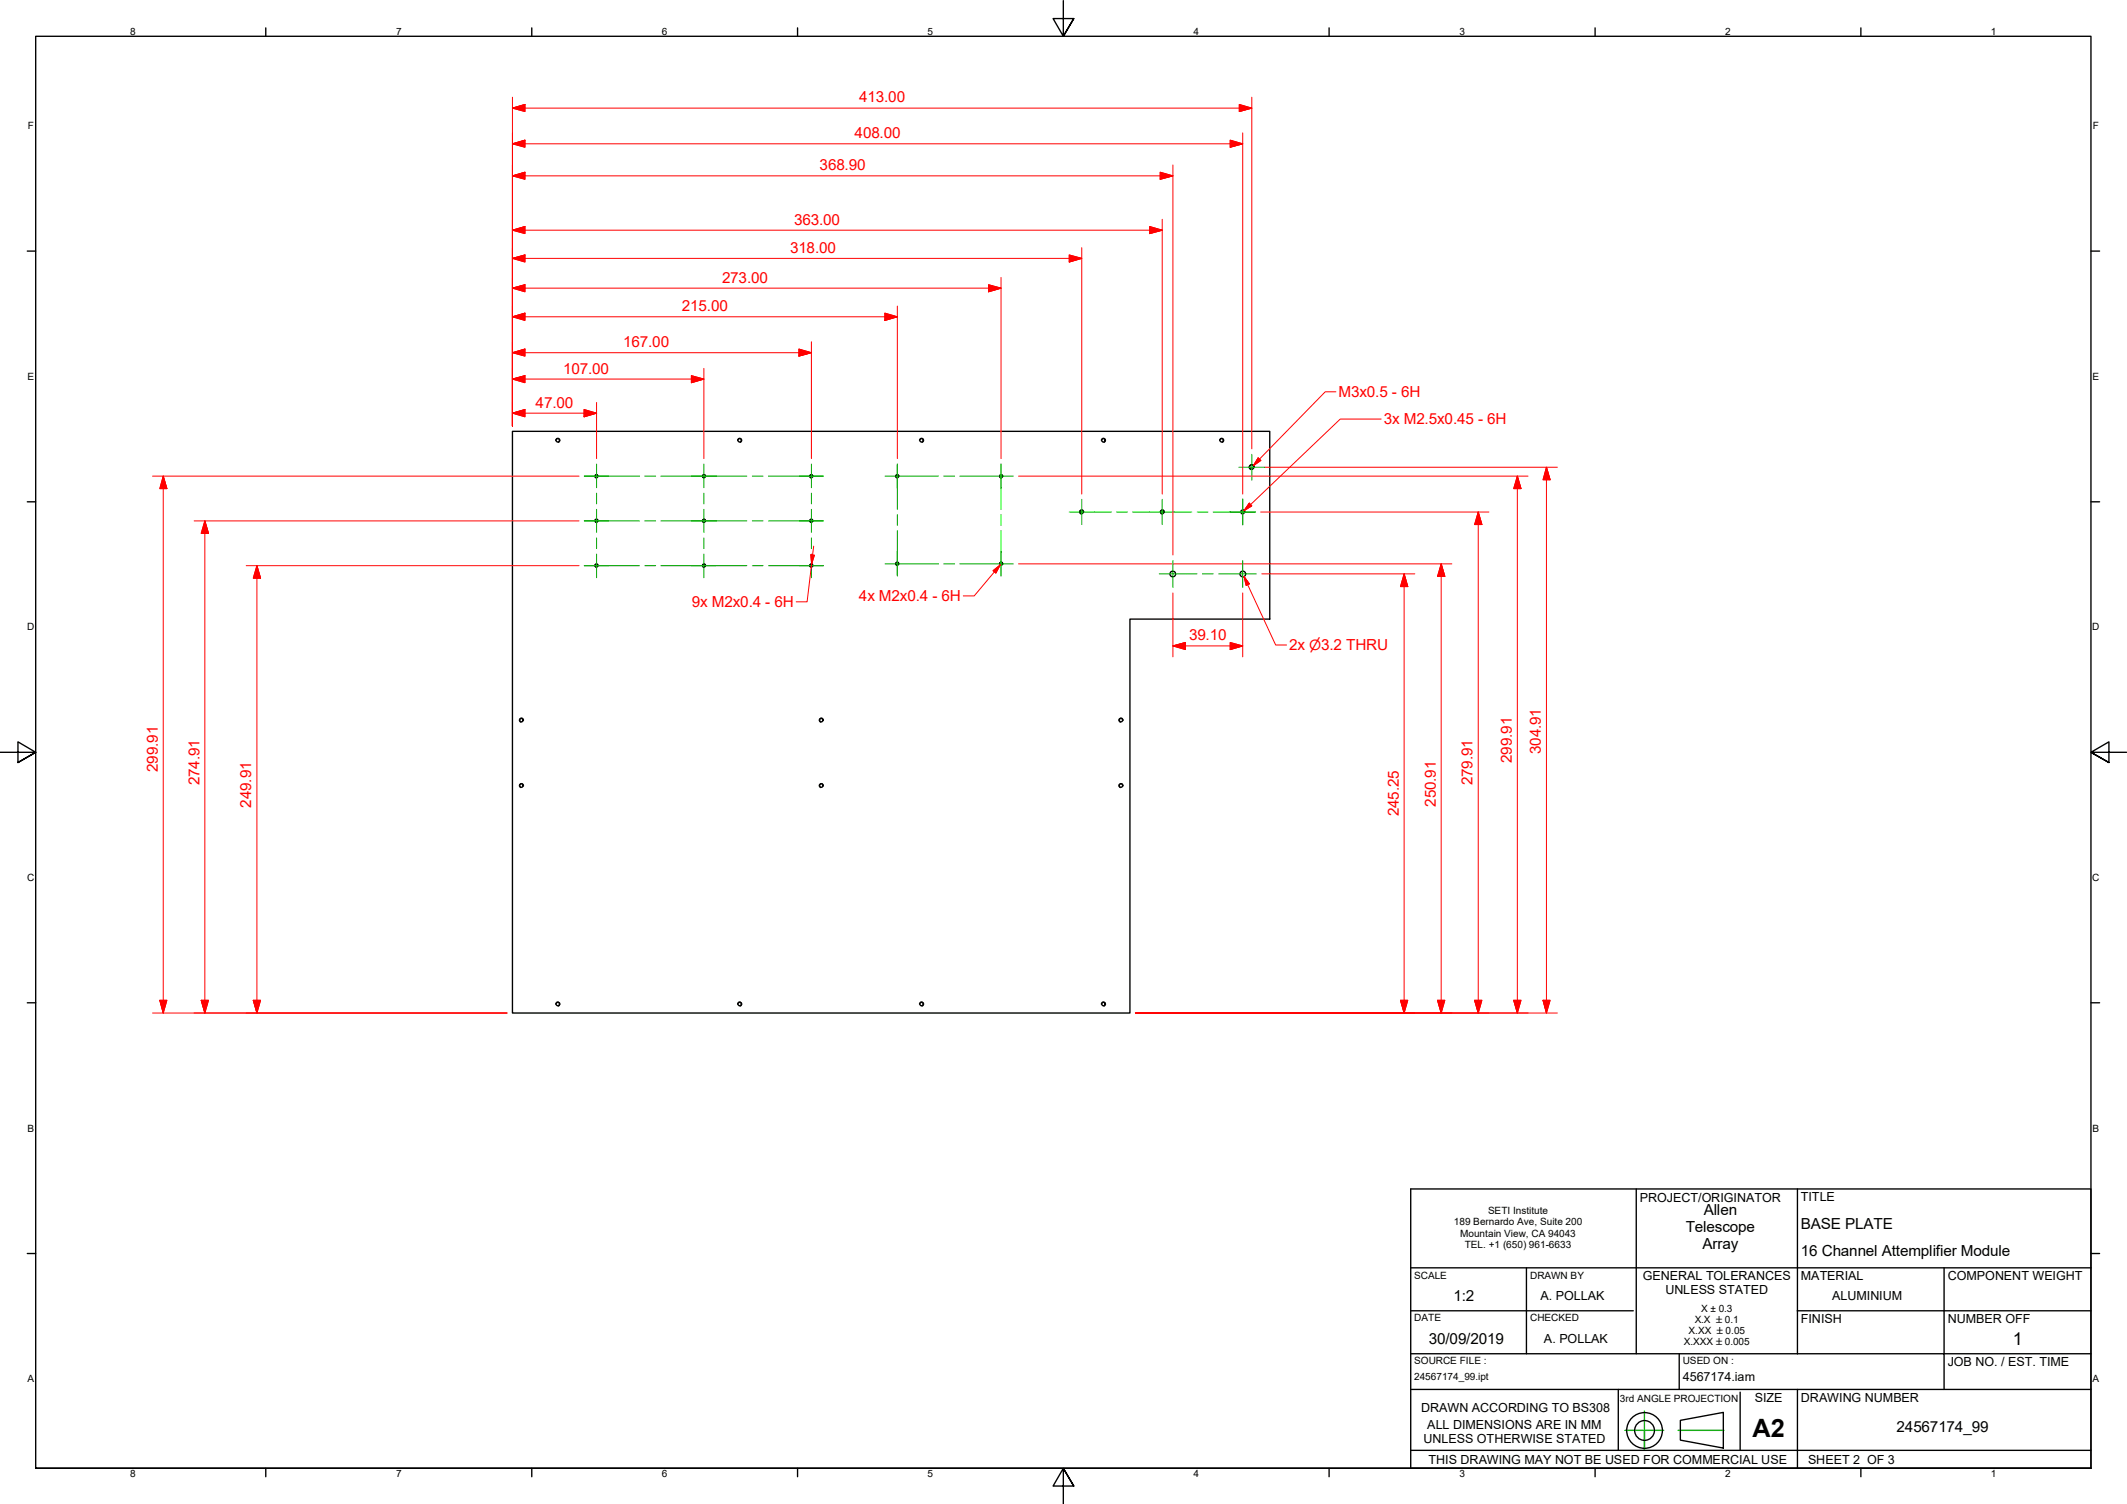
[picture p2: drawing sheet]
<svg xmlns="http://www.w3.org/2000/svg" width="594mm" height="420mm" viewBox="0 0 594 420" stroke-linecap="round" stroke-linejoin="round" font-family="sans-serif">
<!-- layer: Visible Edges(Design Office) -->
<g fill="none" stroke="#000" stroke-width=".38">
<path d="M143.1 120.5h211.5v52.5h-39v110h-172.5z"/>
<circle cx="155.8" cy="123" r=".48"/>
<circle cx="166.6" cy="133" r=".41"/>
<circle cx="196.6" cy="133" r=".41"/>
<circle cx="206.6" cy="123" r=".48"/>
<circle cx="226.6" cy="133" r=".41"/>
<circle cx="250.6" cy="133" r=".41"/>
<circle cx="257.4" cy="123" r=".48"/>
<circle cx="279.6" cy="133" r=".41"/>
<circle cx="308.2" cy="123" r=".48"/>
<circle cx="341.2" cy="123" r=".48"/>
<circle cx="349.6" cy="130.5" r=".6"/>
<circle cx="166.6" cy="145.5" r=".41"/>
<circle cx="166.6" cy="158" r=".41"/>
<circle cx="196.6" cy="158" r=".41"/>
<circle cx="196.6" cy="145.5" r=".41"/>
<circle cx="226.6" cy="158" r=".41"/>
<circle cx="226.6" cy="145.5" r=".41"/>
<circle cx="250.6" cy="157.5" r=".41"/>
<circle cx="279.6" cy="157.5" r=".41"/>
<circle cx="302.1" cy="143" r=".48"/>
<circle cx="324.6" cy="143" r=".48"/>
<circle cx="347.1" cy="143" r=".48"/>
<circle cx="327.6" cy="160.3" r=".79"/>
<circle cx="347.1" cy="160.3" r=".79"/>
<circle cx="145.6" cy="201.2" r=".48"/>
<circle cx="145.6" cy="219.5" r=".48"/>
<circle cx="229.4" cy="201.2" r=".48"/>
<circle cx="229.4" cy="219.5" r=".48"/>
<circle cx="313.1" cy="219.5" r=".48"/>
<circle cx="313.1" cy="201.2" r=".48"/>
<circle cx="155.8" cy="280.5" r=".48"/>
<circle cx="206.6" cy="280.5" r=".48"/>
<circle cx="257.4" cy="280.5" r=".48"/>
<circle cx="308.2" cy="280.5" r=".48"/>
</g>
<!-- layer: Threads(Design Office) -->
<g fill="none" stroke="#000" stroke-width=".28">
<path d="M155.2 123.1a.6 .6 0 0 1 .5-.7 .6 .6 0 0 1 .7 .5 .6 .6 0 0 1-.5 .7M167.1 133.1a.48 .48 0 0 0-.4-.5 .48 .48 0 0 0-.6 .4 .48 .48 0 0 0 .4 .5M197.1 133.1a.48 .48 0 0 0-.4-.5 .48 .48 0 0 0-.5 .4 .48 .48 0 0 0 .3 .5M206 123.1a.6 .6 0 0 1 .5-.7 .6 .6 0 0 1 .7 .5 .6 .6 0 0 1-.5 .7M227.1 133.1a.48 .48 0 0 0-.4-.5 .48 .48 0 0 0-.6 .4 .48 .48 0 0 0 .4 .5M251.1 133.1a.48 .48 0 0 0-.4-.5 .48 .48 0 0 0-.6 .4 .48 .48 0 0 0 .4 .5M256.8 123.1a.6 .6 0 0 1 .5-.7 .6 .6 0 0 1 .7 .5 .6 .6 0 0 1-.5 .7M280.1 133.1a.48 .48 0 0 0-.4-.5 .48 .48 0 0 0-.5 .4 .48 .48 0 0 0 .3 .5M307.6 123.1a.6 .6 0 0 1 .5-.7 .6 .6 0 0 1 .7 .5 .6 .6 0 0 1-.5 .7M340.6 123.1a.6 .6 0 0 1 .5-.7 .6 .6 0 0 1 .7 .5 .6 .6 0 0 1-.5 .7M350.3 130.6a.73 .73 0 0 0-.6-.8 .73 .73 0 0 0-.8 .6 .73 .73 0 0 0 .6 .8M167.1 145.6a.48 .48 0 0 0-.4-.6 .48 .48 0 0 0-.6 .4 .48 .48 0 0 0 .4 .6"/>
<path d="M167.1 158.1a.48 .48 0 0 0-.4-.6 .48 .48 0 0 0-.6 .4 .48 .48 0 0 0 .4 .6M197.1 158.1a.48 .48 0 0 0-.4-.6 .48 .48 0 0 0-.5 .4 .48 .48 0 0 0 .3 .6M197.1 145.6a.48 .48 0 0 0-.4-.6 .48 .48 0 0 0-.5 .4 .48 .48 0 0 0 .3 .6M227.1 158.1a.48 .48 0 0 0-.4-.6 .48 .48 0 0 0-.6 .4 .48 .48 0 0 0 .4 .6M227.1 145.6a.48 .48 0 0 0-.4-.6 .48 .48 0 0 0-.6 .4 .48 .48 0 0 0 .4 .6M251.1 157.6a.48 .48 0 0 0-.4-.6 .48 .48 0 0 0-.6 .4 .48 .48 0 0 0 .4 .6M280.1 157.6a.48 .48 0 0 0-.4-.6 .48 .48 0 0 0-.5 .4 .48 .48 0 0 0 .3 .6M302.7 143.1a.6 .6 0 0 0-.5-.7 .6 .6 0 0 0-.7 .5 .6 .6 0 0 0 .5 .7M325.2 143.1a.6 .6 0 0 0-.5-.7 .6 .6 0 0 0-.7 .5 .6 .6 0 0 0 .5 .7M347.7 143.1a.6 .6 0 0 0-.5-.7 .6 .6 0 0 0-.7 .5 .6 .6 0 0 0 .5 .7M146.2 201.3a.6 .6 0 0 0-.5-.7 .6 .6 0 0 0-.7 .5 .6 .6 0 0 0 .5 .7M146.2 219.6a.6 .6 0 0 0-.5-.7 .6 .6 0 0 0-.7 .5 .6 .6 0 0 0 .5 .7"/>
<path d="M230 201.3a.6 .6 0 0 0-.5-.7 .6 .6 0 0 0-.7 .5 .6 .6 0 0 0 .5 .7M230 219.6a.6 .6 0 0 0-.5-.7 .6 .6 0 0 0-.7 .5 .6 .6 0 0 0 .5 .7M313.7 219.6a.6 .6 0 0 0-.5-.7 .6 .6 0 0 0-.7 .5 .6 .6 0 0 0 .5 .7M313.7 201.3a.6 .6 0 0 0-.5-.7 .6 .6 0 0 0-.7 .5 .6 .6 0 0 0 .5 .7M155.2 280.6a.6 .6 0 0 1 .5-.7 .6 .6 0 0 1 .7 .5 .6 .6 0 0 1-.5 .7M206 280.6a.6 .6 0 0 1 .5-.7 .6 .6 0 0 1 .7 .5 .6 .6 0 0 1-.5 .7M256.8 280.6a.6 .6 0 0 1 .5-.7 .6 .6 0 0 1 .7 .5 .6 .6 0 0 1-.5 .7M307.6 280.6a.6 .6 0 0 1 .5-.7 .6 .6 0 0 1 .7 .5 .6 .6 0 0 1-.5 .7"/>
</g>
<!-- layer: Sketch Geometry(Design Office) -->
<g fill="none" stroke="#000" stroke-width=".38">
<path d="M74.2 7.8v2.3M148.5 7.8v2.3M222.8 7.8v2.3M297 .2v9.9l-2.9-4.9h5.8l-2.9 4.9 2.9-4.9M371.2 7.8v2.3M445.5 7.8v2.3M519.7 7.8v2.3M7.6 70.1h2.4M584 70.1h2.4M7.6 140.2h2.4M584 140.2h2.4M0 210.2h10l-5-3v5.8l5-2.8-5 2.8"/>
<path d="M594 210.2h-10l5-3v5.8l-5-2.8 5 2.8M7.6 280.1h2.4M584 280.1h2.4M394 332.1h190v78.1h-190zM457 332.1v46.1M502 332.1v46.1M7.6 350.2h2.4M394 354.2h190M426.3 354.2v24M543 354.2v24h41M584 350.2h2.4M394 366.2h62.2"/>
<path d="M394 378.2h108M469 378.2v10M502 366.2h82M502 378.2h41v10M394 388.2h190M452 388.2v17M459.3 399.6v5.3M469.3 396.8l12-2.2v9.9l-12-2.2zM486 388.9v16.3M502 388.2v22M10 410.2v-400.1h574v400.1h-574h574M74.2 410.2v2.3"/>
<path d="M148.5 410.2v2.3M222.8 410.2v2.3M299.9 415.1l-2.9-4.9 2.9 4.9h-5.8l2.9-4.9v10M371.2 410.2v2.3M394 405.2h190M445.5 410.2v2.3M519.7 410.2v2.3"/>
<circle cx="459.3" cy="399.6" r="5"/>
<circle cx="459.3" cy="399.6" r="2.76"/>
</g>
<path d="M453.8 399.6h10.9M459.3 394.2v10.7M468.7 399.6h12.8" fill="none" stroke="#0f0" stroke-width=".38"/>
<!-- layer: Center Mark(Design Office) -->
<g fill="none" stroke="#00b000" stroke-width=".28">
<path d="M163.2 133h6.8M193.2 133h6.8M223.2 133h6.8M250.6 129.6v6.8M279.6 129.6v6.8M302.1 139.5v7M324.6 139.5v7M346 130.5h7.3M347.1 139.5v7M347.1 139.4v7.3M349.6 126.9v7.3M163.2 145.5h6.8"/>
<path d="M163.2 158h6.8M193.2 145.5h6.8M193.2 158h6.8M223.2 145.5h6.8M223.2 158h6.8M250.6 154.1v6.8M279.6 154.1v6.8M327.6 156.6v7.5M343.5 143h7.2M347.1 156.6v7.5"/>
</g>
<!-- layer: Centerline(Design Office) -->
<g fill="none" stroke="#00b000" stroke-width=".28">
<path d="M163.2 133h15.4M166.6 129.6v6.6M166.6 137.8v3M180.1 133h3M184.6 133h24M196.6 129.6v6.6M196.6 137.8v3M210.1 133h3M214.6 133h15.4M226.6 129.6v6.6M226.6 137.8v3M247.2 133h14.9"/>
<path d="M250.6 129.6v12.7M263.6 133h3M268.1 133h14.9M279.6 129.6v12.7M163.2 145.5h15.4M163.2 158h15.4M166.6 142.3v6.5M166.6 150.3v3M166.6 154.8v6.6M180.1 145.5h3M180.1 158h3M184.6 145.5h24"/>
<path d="M184.6 158h24M196.6 142.3v6.5M196.6 150.3v3M196.6 154.8v6.6M210.1 145.5h3M210.1 158h3M214.6 145.5h15.4M214.6 158h15.4M226.6 142.3v6.5M226.6 150.3v3M226.6 154.8v6.6M247.2 157.5h14.9"/>
<path d="M250.6 143.7v3.1M250.6 148.3v12.6M263.6 157.5h3M268.1 157.5h14.9M279.6 143.7v3.1M279.6 148.3v12.6M298.6 143h11.8M311.8 143h3.1M316.4 143h16.5M334.4 143h3M338.8 143h11.8M323.8 160.3h10.5"/>
<path d="M335.9 160.3h2.9M340.4 160.3h10.5"/>
</g>
<!-- layer: Dimensions(Design Office) -->
<g fill="none" stroke="#f00" stroke-width=".28">
<path d="M143.1 30.2l3.5-1v2zM143.1 27.2v91.8M143.1 30.2h206.5M343.6 39.2l3.5 1-3.5 .9zM346.1 29.2l3.5 1-3.5 1zM347.1 37.1v93.3M349.6 27.2v98.2M143.1 40.2l3.5-1v1.9zM143.1 49.1l3.5-1v2zM143.1 40.2h204M143.1 49.1h184.5M324 48.1l3.6 1-3.6 1z"/>
<path d="M327.6 46.1v96.8M143.1 72.2l3.5-1v2zM143.1 64.3l3.5-1v2zM143.1 72.2h159M143.1 64.3h181.5M276.1 79.5l3.5 1-3.5 1zM279.6 77.5v50.6M298.6 71.2l3.5 1-3.5 1zM302.1 69.2v68.8M321.1 63.3l3.5 1-3.5 1zM324.6 61.3v76.7M143.1 98.5l3.5-1v2z"/>
<path d="M143.1 88.5l3.5-1v2zM143.1 80.5l3.5-1v2zM143.1 98.5h83.5M143.1 88.5h107.5M143.1 80.5h136.5M223.1 97.5l3.5 1-3.5 1zM226.6 95.5v32.6M247.1 87.5l3.5 1-3.5 1zM250.6 85.5v42.6M143.1 115.4l3.5-1v2zM143.1 105.9l3.5-1v2zM143.1 115.4h23.5"/>
<path d="M143.1 105.9h53.5M163.1 114.4l3.5 1-3.5 1zM166.6 112.4v15.7M193.1 104.9l3.5 1-3.5 1zM196.6 102.9v25.2M42.6 133h119.1M45.6 133l1 3.5h-2zM45.6 133v150M284.5 133h65M347.1 130.6v7.4M349.7 133h77.1M353.3 130.5h81.7"/>
<path d="M423.8 133l1 3.5h-2zM423.8 133v150M431.9 130.5l1 3.5h-1.9zM431.9 130.5v152.5M54.2 145.5h107.5M57.2 145.5l1 3.5h-2zM57.2 145.5v137.5M68.8 158h92.9M71.8 158l1 3.5h-2.1zM71.8 158v125M284.5 157.5h43M327.6 143.1v11.9"/>
<path d="M327.7 157.5h19.3M347.2 157.5h58.3M352.1 143h63.8M402.5 157.5l1 3.5h-2zM402.5 157.5v125.5M412.9 143l1 3.5h-2zM412.9 143v140M327.6 165.7v17.8M343.6 179.5l3.5 .9-3.5 1.1zM347.1 165.7v17.8M352.4 160.3h42.8M392.2 160.3l1 3.6h-2z"/>
<path d="M392.2 160.3v122.7M327.6 180.4l3.5-.9v2zM327.6 180.4h19.5M44.6 279.4h2l-1 3.6zM56.2 279.4h2l-1 3.6zM70.7 279.4h2.1l-1 3.6zM391.2 279.4h2l-1 3.6zM401.5 279.4h2l-1 3.6zM411.9 279.4h2l-1 3.6zM422.8 279.4h2l-1 3.6zM431 279.4h1.9l-1 3.6zM42.6 283h99"/>
<path d="M317.1 283h117.9"/>
</g>
<g fill="#f00" stroke="#f00" stroke-width=".28">
<path d="M70.7 279.4l1.1 3.6z"/>
<path d="M70.7 279.4h2.1l-1 3.6z"/>
<path d="M71.8 158l1 3.5z"/>
<path d="M71.8 158l1 3.5h-2.1z"/>
<path d="M56.2 279.4l1 3.6z"/>
<path d="M56.2 279.4h2l-1 3.6z"/>
<path d="M57.2 145.5l1 3.5z"/>
<path d="M57.2 145.5l1 3.5h-2z"/>
<path d="M45.6 133l1 3.5z"/>
<path d="M45.6 133l1 3.5h-2z"/>
<path d="M44.6 279.4l1 3.6z"/>
<path d="M44.6 279.4h2l-1 3.6z"/>
<path d="M143.1 115.4l3.5-1z"/>
<path d="M143.1 115.4l3.5-1v2z"/>
<path d="M163.1 116.4l3.5-1z"/>
<path d="M163.1 114.4l3.5 1-3.5 1z"/>
<path d="M143.1 105.9l3.5-1z"/>
<path d="M143.1 105.9l3.5-1v2z"/>
<path d="M193.1 106.9l3.5-1z"/>
<path d="M193.1 104.9l3.5 1-3.5 1z"/>
<path d="M143.1 98.5l3.5-1z"/>
<path d="M143.1 98.5l3.5-1v2z"/>
<path d="M223.1 99.5l3.5-1z"/>
<path d="M223.1 97.5l3.5 1-3.5 1z"/>
<path d="M411.9 279.4l1 3.6z"/>
<path d="M411.9 279.4h2l-1 3.6z"/>
<path d="M412.9 143l1 3.5z"/>
<path d="M412.9 143l1 3.5h-2z"/>
<path d="M431 279.4l.9 3.6z"/>
<path d="M431 279.4h1.9l-1 3.6z"/>
<path d="M431.9 130.5l1 3.5z"/>
<path d="M431.9 130.5l1 3.5h-1.9z"/>
<path d="M143.1 72.2l3.5-1z"/>
<path d="M143.1 72.2l3.5-1v2z"/>
<path d="M298.6 73.2l3.5-1z"/>
<path d="M298.6 71.2l3.5 1-3.5 1z"/>
<path d="M143.1 64.3l3.5-1z"/>
<path d="M143.1 64.3l3.5-1v2z"/>
<path d="M321.1 65.3l3.5-1z"/>
<path d="M321.1 63.3l3.5 1-3.5 1z"/>
<path d="M343.6 41.1l3.5-.9z"/>
<path d="M343.6 39.2l3.5 1-3.5 .9z"/>
<path d="M143.1 40.2l3.5-1z"/>
<path d="M143.1 40.2l3.5-1v1.9z"/>
<path d="M143.1 30.2l3.5-1z"/>
<path d="M143.1 30.2l3.5-1v2z"/>
<path d="M346.1 31.2l3.5-1z"/>
<path d="M346.1 29.2l3.5 1-3.5 1z"/>
<path d="M401.5 279.4l1 3.6z"/>
<path d="M401.5 279.4h2l-1 3.6z"/>
<path d="M402.5 157.5l1 3.5z"/>
<path d="M402.5 157.5l1 3.5h-2z"/>
<path d="M422.8 279.4l1 3.6z"/>
<path d="M422.8 279.4h2l-1 3.6z"/>
<path d="M423.8 133l1 3.5z"/>
<path d="M423.8 133l1 3.5h-2z"/>
<path d="M143.1 88.5l3.5-1z"/>
<path d="M143.1 88.5l3.5-1v2z"/>
<path d="M247.1 89.5l3.5-1z"/>
<path d="M247.1 87.5l3.5 1-3.5 1z"/>
<path d="M143.1 80.5l3.5-1z"/>
<path d="M143.1 80.5l3.5-1v2z"/>
<path d="M276.1 81.5l3.5-1z"/>
<path d="M276.1 79.5l3.5 1-3.5 1z"/>
<path d="M391.2 279.4l1 3.6z"/>
<path d="M391.2 279.4h2l-1 3.6z"/>
<path d="M392.2 160.3l1 3.6z"/>
<path d="M392.2 160.3l1 3.6h-2z"/>
<path d="M143.1 49.1l3.5-1z"/>
<path d="M143.1 49.1l3.5-1v2z"/>
<path d="M324 50.1l3.6-1z"/>
<path d="M324 48.1l3.6 1-3.6 1z"/>
<path d="M327.6 180.4l3.5-.9z"/>
<path d="M327.6 180.4l3.5-.9v2z"/>
<path d="M343.6 181.5l3.5-1.1z"/>
<path d="M343.6 179.5l3.5 .9-3.5 1.1z"/>
</g>
<!-- layer: Symbols(Design Office) -->
<path d="M373.1 109.5h-3l-20 20.6M385.8 117.1h-11.5l-26.8 25.6M351.4 127.9l.8 .7-2.1 1.5zM226.5 155l1 .1-.8 2.4zM226.7 157.5l-1.3 10.6h-3M226.7 157.5l-.1 1M227.3 152.6l-.6 4.9M277.4 159.4l1.9-1.6-1.2 2.3zM279.3 157.8l-7.2 8.7h-3.1M348.9 140.6l.7 .7-2.1 1.4zM347.5 161.1l1.4 2-.9 .5zM347.5 161.1l8.8 19.1h3" fill="none" stroke="#f00" stroke-width=".28"/>
<g fill="#f00" stroke="#f00" stroke-width=".28">
<path d="M351.4 127.9l-1.3 2.2z"/>
<path d="M351.4 127.9l.8 .7-2.1 1.5z"/>
<path d="M348.9 140.6l-1.4 2.1z"/>
<path d="M348.9 140.6l.7 .7-2.1 1.4z"/>
<path d="M279.3 157.8l-1.2 2.3z"/>
<path d="M277.4 159.4l1.9-1.6-1.2 2.3z"/>
<path d="M226.5 155l.2 2.5z"/>
<path d="M226.5 155l1 .1-.8 2.4z"/>
<path d="M347.5 161.1l1.4 2z"/>
<path d="M347.5 161.1l1.4 2-.9 .5z"/>
</g>
<text font-size="7" fill="#020000" x="489.5" y="401.4">A2</text>
<text font-size="5" fill="#020000" x="562.2" y="375.6">1</text>
<g font-size="4.3" fill="#f00">
<text x="240" y="28.6">413.00</text>
<text x="238.7" y="38.6">408.00</text>
<text x="228.9" y="47.5">368.90</text>
<text x="221.8" y="62.7">363.00</text>
<text x="220.7" y="70.7">318.00</text>
<text x="201.7" y="79">273.00</text>
<text x="190.4" y="87">215.00</text>
<text x="174.1" y="96.9">167.00</text>
<text x="157.3" y="104.4">107.00</text>
<text x="149.6" y="113.9">47.00</text>
<text x="373.9" y="110.9">M3x0.5 - 6H</text>
<text x="386.5" y="118.5">3x M2.5x0.45 - 6H</text>
<text x="239.9" y="168">4x M2x0.4 - 6H</text>
<text x="193.2" y="169.7">9x M2x0.4 - 6H</text>
<text x="332.1" y="178.9">39.10</text>
<text x="360" y="181.7">2x ⌀3.2 THRU</text>
<text x="44.1" y="215.6" transform="rotate(-90 44.1 215.6)">299.91</text>
<text x="422.3" y="213.1" transform="rotate(-90 422.3 213.1)">299.91</text>
<text x="430.4" y="210.7" transform="rotate(-90 430.4 210.7)">304.91</text>
<text x="55.7" y="219.4" transform="rotate(-90 55.7 219.4)">274.91</text>
<text x="411.3" y="219.4" transform="rotate(-90 411.3 219.4)">279.91</text>
<text x="70.2" y="225.7" transform="rotate(-90 70.2 225.7)">249.91</text>
<text x="401" y="225.4" transform="rotate(-90 401 225.4)">250.91</text>
<text x="390.7" y="228.1" transform="rotate(-90 390.7 228.1)">245.25</text>
</g>
<g font-size="4.3">
<text x="475.9" y="339.5">Allen</text>
<text x="470.9" y="344.2">Telescope</text>
<text x="503" y="343.2">BASE PLATE</text>
<text x="475.5" y="348.9">Array</text>
<text x="503" y="351">16 Channel Attemplifier Module</text>
<text x="406" y="363.4">1:2</text>
<text x="399" y="375.4">30/09/2019</text>
<text x="529.7" y="400">24567174_99</text>
</g>
<g font-size="3.5">
<text x="458" y="335.7">PROJECT/ORIGINATOR</text>
<text x="503" y="335.6">TITLE</text>
<text x="458.9" y="357.7">GENERAL TOLERANCES</text>
<text x="503" y="357.7">MATERIAL</text>
<text x="544" y="357.7">COMPONENT WEIGHT</text>
<text x="430.3" y="363.1">A. POLLAK</text>
<text x="465.1" y="361.6">UNLESS STATED</text>
<text x="511.7" y="363.1">ALUMINIUM</text>
<text x="503" y="369.7">FINISH</text>
<text x="431.2" y="375.1">A. POLLAK</text>
<text x="396.9" y="394.4">DRAWN ACCORDING TO BS308</text>
<text x="490.1" y="391.7">SIZE</text>
<text x="503" y="391.7">DRAWING NUMBER</text>
<text x="398.7" y="399.1">ALL DIMENSIONS ARE IN MM</text>
<text x="397.6" y="403">UNLESS OTHERWISE STATED</text>
<text x="399" y="408.9">THIS DRAWING MAY NOT BE USED FOR COMMERCIAL USE</text>
</g>
<g font-size="3.5" fill="#020000">
<text x="544" y="369.7">NUMBER OFF</text>
<text x="544" y="381.7">JOB NO. / EST. TIME</text>
<text x="470" y="385.7">4567174.iam</text>
<text x="505" y="408.9">SHEET 2 OF 3</text>
</g>
<g font-size="2.8">
<text x="36.3" y="9.8">8</text>
<text x="110.6" y="9.8">7</text>
<text x="184.8" y="9.8">6</text>
<text x="259.1" y="9.8">5</text>
<text x="333.4" y="9.8">4</text>
<text x="407.6" y="9.8">3</text>
<text x="481.8" y="9.8">2</text>
<text x="556.1" y="9.8">1</text>
<text x="7.7" y="36.2">F</text>
<text x="584.5" y="36.2">F</text>
<text x="7.7" y="106.2">E</text>
<text x="584.5" y="106.2">E</text>
<text x="7.6" y="176.1">D</text>
<text x="584.4" y="176.1">D</text>
<text x="7.6" y="246.2">C</text>
<text x="584.4" y="246.2">C</text>
<text x="7.7" y="316.1">B</text>
<text x="584.5" y="316.1">B</text>
<text x="415.6" y="339.1">SETI Institute</text>
<text x="406.1" y="342.3">189 Bernardo Ave, Suite 200</text>
<text x="407.9" y="345.5">Mountain View, CA 94043</text>
<text x="409.1" y="348.6">TEL. +1 (650) 961-6633</text>
<text x="395" y="357.2">SCALE</text>
<text x="427.4" y="357.2">DRAWN BY</text>
<text x="395" y="369.2">DATE</text>
<text x="427.4" y="369.2">CHECKED</text>
<text x="473.3" y="369.7">X.X ±0.1</text>
<text x="475.1" y="366.6">X ± 0.3</text>
<text x="470.3" y="375.6">X.XXX ±0.005</text>
<text x="471.6" y="372.7">X.XX ±0.05</text>
<text x="7.7" y="386.2">A</text>
<text x="584.5" y="386.2">A</text>
<text x="36.3" y="412.5">8</text>
<text x="110.6" y="412.5">7</text>
<text x="184.8" y="412.5">6</text>
<text x="259.1" y="412.5">5</text>
<text x="333.4" y="412.5">4</text>
<text x="407.6" y="412.5">3</text>
<text x="481.8" y="412.5">2</text>
<text x="556.1" y="412.5">1</text>
</g>
<g font-size="2.8" fill="#020000">
<text x="395" y="381.2">SOURCE FILE :</text>
<text x="470" y="381.2">USED ON :</text>
<text x="395" y="385.6">24567174_99.ipt</text>
<text x="452.4" y="391.6">3rd ANGLE PROJECTION</text>
</g>
</svg>
